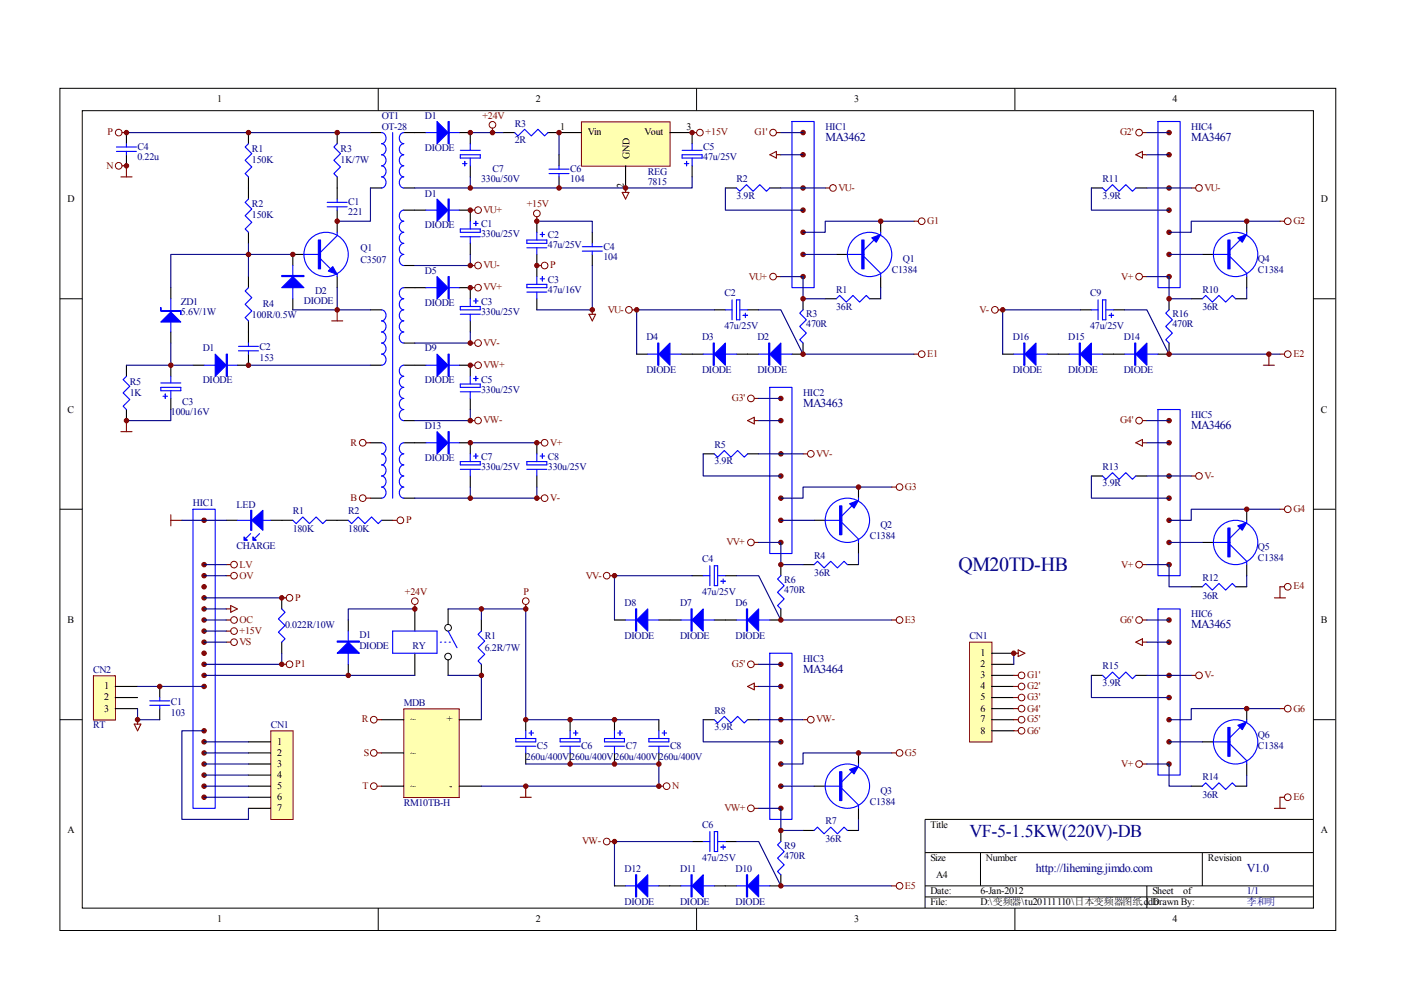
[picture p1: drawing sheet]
<svg xmlns="http://www.w3.org/2000/svg" width="297mm" height="210mm" viewBox="0 0 297 210" stroke-linecap="round" stroke-linejoin="round" font-family="sans-serif">
<g fill="none" stroke="#000" stroke-width=".21">
<path d="M12.7 18.7h270.5v178.6h-270.5zM80.2 18.7v4.7M147.7 18.7v4.7M215.2 18.7v4.7M17.4 23.5h261.1v169h-261.1zM12.7 63.3h4.7M278.4 63.3h4.7M12.7 108h4.7M278.4 108h4.7M12.7 152.6h4.7M278.4 152.6h4.7M278.4 173.7h-82.3v18.8"/>
<path d="M80.2 192.5v4.7M147.7 192.5v4.7M196.1 180.8h82.3M196.1 187.8h82.3M196.1 190.2h82.3M207.9 180.8v7M215.2 192.5v4.7M243.2 187.8v4.7M254.9 180.8v7"/>
</g>
<g fill="none" stroke="#000" stroke-width=".23">
<path d="M52.7 28.1v2.4M52.7 37.5v4.7M71.5 28.1v2.4M71.5 37.5v4.7M78.5 28.1h2.4M78.5 39.9h2.4M85.6 28.1h2.4M85.6 39.9h2.4M99.7 28.1v2.4M99.7 35.2v2.3M146.7 28.1v2.4M146.7 35.2v2.3"/>
<path d="M52.7 49.3v2.3M52.7 58.6v2.4M64.4 53.9h-2.3v2.4M71.5 44.6v4.7M71.5 58.6v2.4M26.8 77.4v2.4M36.2 61v2.3M36.2 70.4v2.3M36.2 77.4v2.4M40.9 77.4h2.4M52.7 75.1v2.3h-2.4M52.7 68v4.7"/>
<path d="M62.1 63.3v2.4M78.5 65.7h2.4M78.5 77.4h2.4M26.8 86.8v2.4M36.2 84.5v2.3"/>
</g>
<g fill="none" stroke="#00f" stroke-width=".23">
<path d="M52.7 30.5l-.7 .7 1.4 1.4-1.4 1.4 1.4 1.4-1.4 1.4 .7 .7M71.5 30.5l-.7 .7 1.4 1.4-1.4 1.4 1.4 1.4-1.4 1.4 .7 .7M80.9 28.1a1.2 1.2 0 0 1 .9 1.2 1.2 1.2 0 0 1-.9 1.2 1.2 1.2 0 0 1 .9 1.1 1.2 1.2 0 0 1-.9 1.2 1.2 1.2 0 0 1 .9 1.2 1.2 1.2 0 0 1-.9 1.2 1.2 1.2 0 0 1 .9 1.1 1.2 1.2 0 0 1-.9 1.2 1.2 1.2 0 0 1 .9 1.2 1.2 1.2 0 0 1-.9 1.2M83.2 28.1v77.5M85.6 28.1a1.2 1.2 0 0 0-.9 1.2 1.2 1.2 0 0 0 .9 1.2 1.21 1.21 0 0 0-.9 1.1 1.21 1.21 0 0 0 .9 1.2 1.2 1.2 0 0 0-.9 1.2 1.2 1.2 0 0 0 .9 1.2 1.2 1.2 0 0 0-.9 1.1 1.2 1.2 0 0 0 .9 1.2 1.2 1.2 0 0 0-.9 1.2 1.2 1.2 0 0 0 .9 1.2M97.6 32.8h4.2v.7h-4.2zM97.6 31.9h4.2M98.1 34.7h.9M98.5 34.2v1M99.7 30.5v1.4M99.7 33.5v1.7M144.6 31.9h4.3"/>
<path d="M144.6 32.8h4.3v.7h-4.3zM145.1 34.7h.9M145.6 34.2v1M146.7 30.5v1.4M146.7 33.5v1.7M52.7 42.2l-.7 .7 1.4 1.4-1.4 1.4 1.4 1.4-1.4 1.4 .7 .8M62.1 56.3v7M64.4 53.9h3.6M68 54.9l2.1 2.1M69.4 42.9h4.2M69.4 43.9h4.2M71.5 49.3v.7l-3.5 3.5"/>
<path d="M71.5 42.2v.7M71.5 43.9v.7M71.5 58.2v.4M26.8 79.8l-.7 .7 1.4 1.4-1.4 1.4 1.4 1.4-1.4 1.4 .7 .7M36.2 63.3v7.1M36.2 79.8v1.4M43.3 77.4h7M50.6 74.4h4.2M50.6 73.4h4.2M52.7 61l-.7 .7 1.4 1.4-1.4 1.4 1.4 1.4-1.4 1.4 .7 .7M52.7 72.7v.7M52.7 74.4v.7"/>
<path d="M80.9 65.7a1.2 1.2 0 0 1 .9 1.2 1.2 1.2 0 0 1-.9 1.1 1.2 1.2 0 0 1 .9 1.2 1.2 1.2 0 0 1-.9 1.2 1.2 1.2 0 0 1 .9 1.2 1.2 1.2 0 0 1-.9 1.1 1.2 1.2 0 0 1 .9 1.2 1.2 1.2 0 0 1-.9 1.2 1.2 1.2 0 0 1 .9 1.2 1.2 1.2 0 0 1-.9 1.1M34.1 82.1h4.2v.7h-4.2zM34.1 81.2h4.2M34.6 84h.9M35 83.5v1M36.2 82.8v1.7"/>
<circle cx="69.1" cy="53.9" r="4.7"/>
</g>
<g fill="#00f" stroke="#00f" stroke-width=".23">
<path d="M69.6 57.5l.9-1 1 1.7z"/>
<path d="M62.1 58.6l2.3 2.4h-4.7z"/>
<path d="M45.6 75.1l2.4 2.3-2.4 2.4z"/>
<path d="M34.1 68.3l2.1-2.1 2.1 2.1z"/>
<path d="M67.5 50.9h.5v6.1h-.5z" fill-rule="evenodd"/>
<path d="M59.7 58.4h4.7v.2h-4.7z" fill-rule="evenodd"/>
<path d="M48 75.1h.2v4.7h-.2z" fill-rule="evenodd"/>
<path d="M34.1 65.2v.7h4.2v.7v-.7h-4.2z" fill-rule="evenodd"/>
</g>
<g fill="none" stroke="#800000" stroke-width=".21">
<circle cx="25.2" cy="35.2" r=".71"/>
<circle cx="25.2" cy="28.1" r=".71"/>
</g>
<path d="M25.9 28.1h.9M25.9 35.2h.9" fill="none" stroke="#800000" stroke-width=".23"/>
<path d="M123.4 25.9h18.7v9.3h-18.7z" fill="#ffffb0"/>
<g fill="none" stroke="#800000" stroke-width=".21">
<path d="M123.3 25.8h18.8v9.4h-18.8z"/>
<circle cx="104.4" cy="26.5" r=".71"/>
<circle cx="148.4" cy="28.1" r=".7"/>
<circle cx="163.9" cy="28.1" r=".7"/>
<circle cx="176.6" cy="39.9" r=".7"/>
<circle cx="241.5" cy="28.1" r=".71"/>
<circle cx="254.2" cy="39.9" r=".7"/>
<circle cx="101.4" cy="44.6" r=".7"/>
<circle cx="101.4" cy="56.3" r=".7"/>
<circle cx="113.8" cy="45.3" r=".71"/>
<circle cx="115.5" cy="56.3" r=".71"/>
<circle cx="163.9" cy="58.6" r=".7"/>
<circle cx="195.4" cy="46.9" r=".7"/>
<circle cx="241.5" cy="58.6" r=".71"/>
<circle cx="273" cy="46.9" r=".71"/>
<circle cx="101.4" cy="72.7" r=".7"/>
<circle cx="101.4" cy="61" r=".7"/>
<circle cx="101.4" cy="77.4" r=".7"/>
<circle cx="133.3" cy="65.7" r=".71"/>
<circle cx="195.4" cy="75.1" r=".7"/>
<circle cx="210.9" cy="65.7" r=".71"/>
<circle cx="273" cy="75.1" r=".71"/>
<circle cx="101.4" cy="89.2" r=".7"/>
<circle cx="115.5" cy="93.9" r=".71"/>
<circle cx="159.2" cy="84.5" r=".71"/>
<circle cx="171.9" cy="96.2" r=".71"/>
<circle cx="241.5" cy="89.2" r=".71"/>
<circle cx="115.5" cy="105.6" r=".71"/>
<circle cx="159.2" cy="115" r=".71"/>
<circle cx="190.7" cy="103.3" r=".71"/>
<circle cx="241.5" cy="119.7" r=".71"/>
<circle cx="254.2" cy="100.9" r=".7"/>
<circle cx="273" cy="108" r=".71"/>
<circle cx="128.6" cy="122.1" r=".7"/>
<circle cx="190.7" cy="131.5" r=".71"/>
<circle cx="241.5" cy="131.5" r=".71"/>
<circle cx="273" cy="124.4" r=".71"/>
<circle cx="159.2" cy="140.8" r=".71"/>
<circle cx="171.9" cy="152.6" r=".7"/>
<circle cx="190.7" cy="159.6" r=".71"/>
<circle cx="254.2" cy="143.2" r=".71"/>
<circle cx="273" cy="150.2" r=".71"/>
<circle cx="128.6" cy="178.4" r=".7"/>
<circle cx="159.2" cy="171.4" r=".71"/>
<circle cx="241.5" cy="162" r=".71"/>
<circle cx="273" cy="169" r=".71"/>
<circle cx="190.7" cy="187.8" r=".71"/>
</g>
<g fill="none" stroke="#000" stroke-width=".23">
<path d="M26.8 28.1v2.4M26.8 32.8v2.4M88 28.1h2.3M97.4 28.1h2.3M106.8 28.1h2.3M116.2 28.1h7M118.5 32.8v2.4M118.5 37.5v2.4M132.6 35.2v4.7M142 28.1h4.7M153.8 39.9h2.4M163.2 39.9h2.4"/>
<path d="M231.4 39.9h2.4M240.8 39.9h2.4M85.6 56.3h2.4M85.6 44.6h4.7M97.4 44.6h2.3v2.3M99.7 51.6v2.3M113.8 46.9v2.4M113.8 53.9v4.7M125.6 49.3v2.3M125.6 53.9v2.4M177.3 53.9h2.4M186.7 46.9v2.4"/>
<path d="M186.7 58.6v2.4M254.9 53.9h2.4M264.3 46.9v2.4M264.3 58.6v2.4M85.6 72.7h2.4M85.6 61h4.7M85.6 77.4h4.7M97.4 61h2.3v2.3M97.4 77.4h2.3v2.4M99.7 68v2.4M113.8 63.3v2.4M135 75.1h2.3"/>
<path d="M144.4 75.1h4.7M151.4 65.7h2.4M156.2 75.1h4.7M158.5 65.7h2.4M170.3 72.7v2.4h-2.4M170.3 63.3v2.4M175 63.3h2.3M184.4 63.3h2.3M212.6 75.1h2.3M222 75.1h4.7M229 65.7h2.4M233.8 75.1h4.7"/>
<path d="M236.1 65.7h2.4M247.9 63.3v2.4M247.9 72.7v2.4h-2.4M252.6 63.3h2.3M262 63.3h2.3M85.6 89.2h2.4M85.6 93.9h4.7M97.4 93.9h2.3v2.3M99.7 84.5v2.3M113.8 93.9v2.3M149.1 96.2h2.3M158.5 96.2h2.4"/>
<path d="M85.6 105.6h2.4M99.7 100.9v2.4M113.8 100.9v2.4M165.6 119.7v2.4M170.3 119.7h2.3M172.6 110.3h2.4M179.7 119.7h2.3M182 103.3v2.3M182 115v2.4M231.4 100.9h2.4M240.8 100.9h2.4M254.9 115h2.4"/>
<path d="M264.3 108v2.3M264.3 119.7v2.4M130.3 131.5h2.3M139.7 131.5h4.7M146.7 122.1h2.4M151.4 131.5h4.8M153.8 122.1h2.4M165.6 129.1v2.4h-2.4M252.6 124.4h2.3M262 124.4h2.3M149.1 152.6h2.3M158.5 152.6h2.4"/>
<path d="M182 159.6v2.4M231.4 143.2h2.4M240.8 143.2h2.4M254.9 157.3h2.4M264.3 150.2v2.4M146.7 178.4h2.4M153.8 178.4h2.4M165.6 176.1v2.3M170.3 176.1h2.3M172.6 166.7h2.4M179.7 176.1h2.3M182 171.4v2.3"/>
<path d="M252.6 166.7h2.3M262 166.7h2.3M264.3 162v2.3M130.3 187.8h2.3M139.7 187.8h4.7M151.4 187.8h4.8M165.6 185.5v2.3h-2.4"/>
</g>
<g fill="none" stroke="#00f" stroke-width=".23">
<path d="M24.7 31.2h4.2M24.7 32.1h4.2M26.8 30.5v.7M26.8 32.1v.7M90.3 28.1h7.1M109.1 28.1l.7 .7 1.4-1.4 1.4 1.4 1.5-1.4 1.4 1.4 .7-.7M116.4 35.9h4.2M116.4 36.8h4.2M118.5 35.2v.7M118.5 36.8v.7M156.2 39.9l.7 .7 1.4-1.4 1.4 1.4 1.4-1.4 1.4 1.4 .7-.7M167.9 25.8h4.7v35.2h-4.7z"/>
<path d="M233.8 39.9l.7 .7 1.4-1.4 1.4 1.4 1.4-1.4 1.4 1.4 .7-.7M245.5 25.8h4.7v35.2h-4.7zM85.6 44.6a1.2 1.2 0 0 0-.9 1.1 1.2 1.2 0 0 0 .9 1.2 1.21 1.21 0 0 0-.9 1.2 1.21 1.21 0 0 0 .9 1.2 1.2 1.2 0 0 0-.9 1.1 1.2 1.2 0 0 0 .9 1.2 1.2 1.2 0 0 0-.9 1.2 1.2 1.2 0 0 0 .9 1.1 1.2 1.2 0 0 0-.9 1.2 1.2 1.2 0 0 0 .9 1.2M90.3 44.6h7.1M97.6 48.5h4.2v.8h-4.2zM97.6 50.2h4.2M99.7 46.9v1.6M99.7 50.2v1.4M100.4 47.4h1M100.9 46.9v.9M111.7 50.9h4.2v.7h-4.2zM111.7 52.5h4.2"/>
<path d="M113.8 49.3v1.6M113.8 52.5v1.4M113.8 58.6v1.7M114.5 49.7h1M114.5 59.1h1M115 49.3v.9M115 58.6v1M123.5 52.3h4.2M123.5 53.2h4.2M125.6 51.6v.7M125.6 53.2v.7M179.7 53.9h3.5"/>
<path d="M183.2 54.4l3.5 3.5v.7M185.3 50.9l-2.1 2.1M186.7 49.3v.4M257.3 53.9h3.5M260.8 54.4l3.5 3.5v.7M262.9 50.9l-2.1 2.1M264.3 49.3v.4M85.6 65.7a1.2 1.2 0 0 0-.9 1.2 1.2 1.2 0 0 0 .9 1.1 1.2 1.2 0 0 0-.9 1.2 1.2 1.2 0 0 0 .9 1.2 1.2 1.2 0 0 0-.9 1.2 1.2 1.2 0 0 0 .9 1.1M85.6 61a1.2 1.2 0 0 0-.9 1.2 1.2 1.2 0 0 0 .9 1.1 1.2 1.2 0 0 0-.9 1.2 1.2 1.2 0 0 0 .9 1.2M85.6 77.4a1.21 1.21 0 0 0-.9 1.2 1.21 1.21 0 0 0 .9 1.2 1.2 1.2 0 0 0-.9 1.2 1.2 1.2 0 0 0 .9 1.1 1.2 1.2 0 0 0-.9 1.2 1.2 1.2 0 0 0 .9 1.2 1.2 1.2 0 0 0-.9 1.2 1.2 1.2 0 0 0 .9 1.1 1.2 1.2 0 0 0-.9 1.2 1.2 1.2 0 0 0 .9 1.2M90.3 61h7.1M90.3 77.4h7.1"/>
<path d="M97.6 65h4.2v.7h-4.2zM97.6 66.6h4.2M99.7 63.3v1.7M99.7 66.6v1.4M99.7 79.8v1.6M100.4 63.8h1M100.9 63.3v1M100.9 79.8v.9M111.7 60.3h4.2v.7h-4.2zM111.7 61.9h4.2M113.8 61.9v1.4M137.3 75.1h7.1"/>
<path d="M149.1 75.1h7.1M153.8 65.7h1.4M155.2 63.6v4.2M156.2 63.6h.7v4.2h-.7zM156.9 65.7h1.6M157.6 66.9h.9M158 66.4v.9M160.9 75.1h7M170.3 65.7l-.7 .7 1.4 1.4-1.4 1.4 1.4 1.4-1.4 1.4 .7 .7M177.3 63.3l.7-.7 1.4 1.4 1.4-1.4 1.5 1.4 1.4-1.4 .7 .7M214.9 75.1h7.1M226.7 75.1h7.1"/>
<path d="M231.4 65.7h1.4M232.8 63.6v4.2M233.8 63.6h.7v4.2h-.7zM234.5 65.7h1.6M235.2 66.9h.9M235.6 66.4v.9M238.5 75.1h7M247.9 65.7l-.7 .7 1.4 1.4-1.4 1.4 1.4 1.4-1.4 1.4 .7 .7M254.9 63.3l.7-.7 1.4 1.4 1.4-1.4 1.5 1.4 1.4-1.4 .7 .7M85.6 96.2a1.2 1.2 0 0 0-.9 1.2 1.2 1.2 0 0 0 .9 1.2 1.2 1.2 0 0 0-.9 1.1 1.2 1.2 0 0 0 .9 1.2 1.2 1.2 0 0 0-.9 1.2 1.2 1.2 0 0 0 .9 1.2 1.2 1.2 0 0 0-.9 1.1 1.2 1.2 0 0 0 .9 1.2M85.6 93.9a1.2 1.2 0 0 0-.9 1.2 1.2 1.2 0 0 0 .9 1.1M90.3 93.9h7.1"/>
<path d="M97.6 81.4h4.2v.7h-4.2zM97.6 97.9h4.2v.7h-4.2zM97.6 83.1h4.2M97.6 99.5h4.2M99.7 83.1v1.4M99.7 96.2v1.7M99.7 99.5v1.4M100.4 80.3h1M100.4 96.7h1M100.9 96.2v1M111.7 99.5h4.2M111.7 97.9h4.2v.7h-4.2z"/>
<path d="M113.8 96.2v1.7M113.8 99.5v1.4M114.5 96.7h1M115 96.2v1M151.4 96.2l.8 .7 1.4-1.4 1.4 1.4 1.4-1.4 1.4 1.4 .7-.7M163.2 82.1h4.7v35.3h-4.7zM245.5 86.8h4.7v35.3h-4.7zM40.9 108h4.7v63.4h-4.7zM150.5 119.9v4.3M151.4 119.9h.8v4.3h-.8zM172.6 119.7l.7-.7 1.4 1.4 1.4-1.4 1.5 1.4 1.4-1.4 .7 .7M175 110.3h3.5"/>
<path d="M178.5 110.8l3.5 3.5v.7M180.6 107.3l-2.1 2.1M182 105.6v.5M233.8 100.9l.7 .7 1.4-1.4 1.4 1.4 1.4-1.4 1.4 1.4 .7-.7M257.3 115h3.5M260.8 115.5l3.5 3.5v.7M262.9 112l-2.1 2.1M264.3 110.3v.5M132.6 131.5h7.1M144.4 131.5h7M149.1 122.1h1.4M152.2 122.1h1.6"/>
<path d="M152.9 123.2h.9M153.3 122.8v.9M156.2 131.5h7M163.2 138.5h4.7v35.2h-4.7zM165.6 122.1l-.7 .7 1.4 1.4-1.4 1.4 1.4 1.4-1.4 1.4 .7 .7M245.5 129.1h4.7v35.2h-4.7zM254.9 124.4l.7-.7 1.4 1.4 1.4-1.4 1.5 1.4 1.4-1.4 .7 .7M151.4 152.6l.8 .7 1.4-1.4 1.4 1.4 1.4-1.4 1.4 1.4 .7-.7M233.8 143.2l.7 .7 1.4-1.4 1.4 1.4 1.4-1.4 1.4 1.4 .7-.7M257.3 157.3h3.5M260.8 157.8l3.5 3.5v.7M262.9 154.2l-2.1 2.2"/>
<path d="M264.3 152.6v.5M149.1 178.4h1.4M150.5 176.3v4.2M151.4 176.3h.8v4.2h-.8zM152.2 178.4h1.6M152.9 179.6h.9M153.3 179.1v1M165.6 178.4l-.7 .7 1.4 1.4-1.4 1.5 1.4 1.4-1.4 1.4 .7 .7M172.6 176.1l.7-.7 1.4 1.4 1.4-1.4 1.5 1.4 1.4-1.4 .7 .7M175 166.7h3.5M178.5 167.2l3.5 3.5v.7M180.6 163.6l-2.1 2.1"/>
<path d="M182 162v.5M254.9 166.7l.7-.7 1.4 1.4 1.4-1.4 1.5 1.4 1.4-1.4 .7 .7M132.6 187.8h7.1M144.4 187.8h7M156.2 187.8h7"/>
<circle cx="184.4" cy="53.9" r="4.7"/>
<circle cx="262" cy="53.9" r="4.7"/>
<circle cx="179.7" cy="110.3" r="4.7"/>
<circle cx="262" cy="115" r="4.7"/>
<circle cx="262" cy="157.3" r="4.7"/>
<circle cx="179.7" cy="166.7" r="4.7"/>
</g>
<g fill="#00f" stroke="#00f" stroke-width=".23">
<path d="M92.7 25.8l2.3 2.3-2.3 2.4z"/>
<path d="M92.7 42.2l2.3 2.4-2.3 2.3z"/>
<path d="M92.7 58.6l2.3 2.4-2.3 2.3z"/>
<path d="M92.7 75.1l2.3 2.3-2.3 2.4z"/>
<path d="M92.7 91.5l2.3 2.4-2.3 2.3z"/>
<path d="M262.4 153.8l1.9-.7-.9 1.6z"/>
<path d="M262.4 111.5l1.9-.7-.9 1.6z"/>
<path d="M262.4 50.4l1.9-.7-.9 1.7z"/>
<path d="M240.8 75.1l2.4-2.4v4.7z"/>
<path d="M231.4 72.7v4.7l-2.4-2.3z"/>
<path d="M219.6 72.7v4.7l-2.3-2.3z"/>
<path d="M180.1 163.2l1.9-.7-.9 1.6z"/>
<path d="M160.9 185.5v4.7l-2.4-2.4z"/>
<path d="M146.7 187.8l2.4-2.3v4.7z"/>
<path d="M135 187.8l2.3-2.3v4.7z"/>
<path d="M180.1 106.8l1.9-.7-.9 1.6z"/>
<path d="M160.9 129.1v4.7l-2.4-2.3z"/>
<path d="M146.7 131.5l2.4-2.4v4.7z"/>
<path d="M135 131.5l2.3-2.4v4.7z"/>
<path d="M184.8 50.4l1.9-.7-.9 1.7z"/>
<path d="M163.2 75.1l2.4-2.4v4.7z"/>
<path d="M151.4 75.1l2.4-2.4v4.7z"/>
<path d="M139.7 75.1l2.3-2.4v4.7z"/>
<path d="M95 25.8h.2v4.7h-.2z" fill-rule="evenodd"/>
<path d="M95 42.2h.2v4.7h-.2z" fill-rule="evenodd"/>
<path d="M95 58.6h.2v4.7h-.2z" fill-rule="evenodd"/>
<path d="M95 75.1h.2v4.7h-.2z" fill-rule="evenodd"/>
<path d="M95 91.5h.2v4.7h-.2z" fill-rule="evenodd"/>
<path d="M260.3 154.2h.5v6.1h-.5z" fill-rule="evenodd"/>
<path d="M260.3 112h.5v6.1h-.5z" fill-rule="evenodd"/>
<path d="M260.3 50.9h.5v6.1h-.5z" fill-rule="evenodd"/>
<path d="M240.6 72.7h.2v4.7h-.2z" fill-rule="evenodd"/>
<path d="M228.8 72.7h.2v4.7h-.2z" fill-rule="evenodd"/>
<path d="M217.1 72.7h.2v4.7h-.2z" fill-rule="evenodd"/>
<path d="M178 163.6h.5v6.1h-.5z" fill-rule="evenodd"/>
<path d="M158.3 185.5h.2v4.7h-.2z" fill-rule="evenodd"/>
<path d="M146.5 185.5h.2v4.7h-.2z" fill-rule="evenodd"/>
<path d="M134.7 185.5h.3v4.7h-.3z" fill-rule="evenodd"/>
<path d="M178 107.3h.5v6.1h-.5z" fill-rule="evenodd"/>
<path d="M158.3 129.1h.2v4.7h-.2z" fill-rule="evenodd"/>
<path d="M146.5 129.1h.2v4.7h-.2z" fill-rule="evenodd"/>
<path d="M134.7 129.1h.3v4.7h-.3z" fill-rule="evenodd"/>
<path d="M182.7 50.9h.5v6.1h-.5z" fill-rule="evenodd"/>
<path d="M163 72.7h.2v4.7h-.2z" fill-rule="evenodd"/>
<path d="M151.2 72.7h.2v4.7h-.2z" fill-rule="evenodd"/>
<path d="M139.5 72.7h.2v4.7h-.2z" fill-rule="evenodd"/>
</g>
<g fill="none" stroke="#800000" stroke-width=".23">
<path d="M25.6 37.5h2.4M26.8 35.2v2.3M104.4 27.2v.9M132.6 39.9v.9M146.7 28.1h1M163.2 32.8l1.4-.7v1.4zM164.6 28.1h1M164.6 32.8h1M175 39.9h.9M240.8 32.8l1.4-.7v1.4zM242.2 28.1h1M242.2 32.8h1"/>
<path d="M252.6 39.9h.9M99.7 44.6h1M99.7 56.3h1M113.8 56.3h1M113.8 46v.9M131.9 40.8h1.4l-.7 1.4zM164.6 58.6h1M193.8 46.9h.9M242.2 58.6h1M271.4 46.9h.9M70.3 68h2.4M71.5 65.7v2.3"/>
<path d="M99.7 72.7h1M99.7 61h1M99.7 77.4h1M124.9 66.6h1.4l-.7 1.4zM125.6 65.7v.9M134 65.7h1M193.8 75.1h.9M211.6 65.7h1M267.9 77.4h2.3M269 75.1v2.3M271.4 75.1h.9M25.6 91.5h2.4"/>
<path d="M26.8 89.2v2.3M99.7 89.2h1M113.8 93.9h1M158.5 89.2l1.4-.7v1.4zM159.9 89.2h1M159.9 84.5h1M170.3 96.2h.9M240.8 93.9l1.4-.7v1.4zM242.2 89.2h1M242.2 93.9h1M113.8 105.6h1M159.9 115h1"/>
<path d="M189.1 103.3h.9M242.2 119.7h1M252.6 100.9h.9M271.4 108h.9M129.3 122.1h1M189.1 131.5h.9M240.8 136.2l1.4-.8v1.5zM242.2 136.2h1M242.2 131.5h1M270.2 126.8h2.4M272.3 124.4h-.9v2.4M158.5 145.5l1.4-.7v1.5z"/>
<path d="M159.9 145.5h1M159.9 140.9h1M170.3 152.6h.9M189.1 159.6h.9M252.6 143.2h.9M271.4 150.2h.9M129.3 178.4h1M159.9 171.4h1M242.2 162h1M270.2 171.4h2.4M272.3 169h-.9v2.4M189.1 187.8h.9"/>
</g>
<g fill="none" stroke="#000080" stroke-width=".23">
<path d="M26.8 28.1h51.7M78.5 39.9v7h-7M99.7 37.5v2.4M99.7 28.1h7.1M118.5 28.1v4.7M146.7 37.5v2.4h-58.7M153.8 39.9v4.7h16.5M165.6 28.1h4.7M165.6 39.9h9.4M165.6 32.8h4.7M231.4 39.9v4.7h16.5M243.2 28.1h4.7"/>
<path d="M243.2 39.9h9.4M243.2 32.8h4.7M52.7 51.6v2.3h9.4M52.7 58.6v-4.7h-16.5v7.1M99.7 53.9v2.4h-11.7M113.8 46.9h11.8v2.4M125.6 56.3v9.4h-11.8M165.6 58.6h4.7v4.7h4.7M170.3 53.9h7M193.8 46.9h-18.8v2.4h-4.7M243.2 58.6h4.7v4.7h4.7M247.9 53.9h7"/>
<path d="M271.4 46.9h-18.8v2.4h-4.7M26.8 77.4h14.1M36.2 72.7v4.7M52.7 77.4h25.8M71.5 61v4.7h-9.4M71.5 65.7h7M99.7 70.4v2.3h-11.7M151.4 65.7h-16.4v9.4M160.9 65.7h4.7l4.7 9.4h23.5M186.7 61v2.3M229 65.7h-16.4v9.4M238.5 65.7h4.7l4.7 9.4h23.5"/>
<path d="M264.3 61v2.3M36.2 86.8v2.4h-9.4M99.7 86.8v2.4h-11.7M99.7 93.9h14.1M149.1 96.2v4.7h16.5M160.9 89.2h4.7M160.9 96.2h9.4M160.9 84.5h4.7M243.2 89.2h4.7M243.2 93.9h4.7M99.7 103.3v2.3h-11.7M113.8 103.3v2.3h-14.1"/>
<path d="M160.9 115h4.7v4.7h4.7M165.6 110.3h7M182 117.4v2.3M189.1 103.3h-18.8v2.3h-4.7M231.4 100.9v4.7h16.5M243.2 119.7h4.7v4.7h4.7M243.2 100.9h9.4M247.9 115h7M271.4 108h-18.8v2.3h-4.7M146.7 122.1h-16.4v9.4M156.2 122.1h4.7l4.7 9.4h23.5M243.2 131.5h4.7"/>
<path d="M243.2 136.2h4.7M264.3 122.1v2.3M149.1 152.6v4.7h16.5M160.9 152.6h9.4M160.9 140.9h4.7M160.9 145.5h4.7M189.1 159.6h-18.8v2.4h-4.7M231.4 143.2v4.7h16.5M243.2 143.2h9.4M247.9 157.3h7M271.4 150.2h-18.8v2.4h-4.7M146.7 178.4h-16.4v9.4"/>
<path d="M156.2 178.4h4.7l4.7 9.4h23.5M160.9 171.4h4.7v4.7h4.7M165.6 166.7h7M182 173.7v2.4M243.2 162h4.7v4.7h4.7M264.3 164.3v2.4"/>
</g>
<g fill="#800000" stroke="#800000" stroke-width=".21">
<circle cx="99.7" cy="28.1" r=".47"/>
<circle cx="104.4" cy="28.1" r=".47"/>
<circle cx="71.5" cy="28.1" r=".47"/>
<circle cx="52.7" cy="28.1" r=".47"/>
<circle cx="71.5" cy="46.9" r=".47"/>
<circle cx="62.1" cy="53.9" r=".47"/>
<circle cx="71.5" cy="65.7" r=".47"/>
<circle cx="52.7" cy="77.4" r=".47"/>
<circle cx="26.8" cy="89.2" r=".47"/>
<circle cx="36.2" cy="77.4" r=".47"/>
<circle cx="52.7" cy="53.9" r=".47"/>
<circle cx="99.7" cy="44.6" r=".47"/>
<circle cx="99.7" cy="61" r=".47"/>
<circle cx="99.7" cy="77.4" r=".47"/>
<circle cx="99.7" cy="89.2" r=".47"/>
<circle cx="99.7" cy="56.3" r=".47"/>
<circle cx="99.7" cy="72.7" r=".47"/>
<circle cx="247.9" cy="131.5" r=".47"/>
<circle cx="247.9" cy="136.2" r=".47"/>
<circle cx="247.9" cy="143.2" r=".47"/>
<circle cx="247.9" cy="147.9" r=".47"/>
<circle cx="247.9" cy="152.6" r=".47"/>
<circle cx="247.9" cy="157.3" r=".47"/>
<circle cx="247.9" cy="162" r=".47"/>
<circle cx="264.3" cy="150.2" r=".47"/>
<circle cx="247.9" cy="89.2" r=".47"/>
<circle cx="247.9" cy="93.9" r=".47"/>
<circle cx="247.9" cy="100.9" r=".47"/>
<circle cx="247.9" cy="105.6" r=".47"/>
<circle cx="247.9" cy="110.3" r=".47"/>
<circle cx="247.9" cy="115" r=".47"/>
<circle cx="247.9" cy="119.7" r=".47"/>
<circle cx="264.3" cy="108" r=".47"/>
<circle cx="247.9" cy="28.1" r=".47"/>
<circle cx="247.9" cy="32.8" r=".47"/>
<circle cx="247.9" cy="39.9" r=".47"/>
<circle cx="247.9" cy="44.6" r=".47"/>
<circle cx="247.9" cy="49.3" r=".47"/>
<circle cx="247.9" cy="53.9" r=".47"/>
<circle cx="247.9" cy="58.6" r=".47"/>
<circle cx="264.3" cy="46.9" r=".47"/>
<circle cx="247.9" cy="75.1" r=".47"/>
<circle cx="247.9" cy="63.3" r=".47"/>
<circle cx="212.6" cy="65.7" r=".47"/>
<circle cx="165.6" cy="140.8" r=".47"/>
<circle cx="165.6" cy="145.5" r=".47"/>
<circle cx="165.6" cy="152.6" r=".47"/>
<circle cx="165.6" cy="157.3" r=".47"/>
<circle cx="165.6" cy="162" r=".47"/>
<circle cx="165.6" cy="166.7" r=".47"/>
<circle cx="165.6" cy="171.4" r=".47"/>
<circle cx="182" cy="159.6" r=".47"/>
<circle cx="165.6" cy="187.8" r=".47"/>
<circle cx="165.6" cy="176.1" r=".47"/>
<circle cx="130.3" cy="178.4" r=".47"/>
<circle cx="165.6" cy="84.5" r=".47"/>
<circle cx="165.6" cy="89.2" r=".47"/>
<circle cx="165.6" cy="96.2" r=".47"/>
<circle cx="165.6" cy="100.9" r=".47"/>
<circle cx="165.6" cy="105.6" r=".47"/>
<circle cx="165.6" cy="110.3" r=".47"/>
<circle cx="165.6" cy="115" r=".47"/>
<circle cx="182" cy="103.3" r=".47"/>
<circle cx="165.6" cy="131.5" r=".47"/>
<circle cx="165.6" cy="119.7" r=".47"/>
<circle cx="130.3" cy="122.1" r=".47"/>
<circle cx="170.3" cy="28.1" r=".47"/>
<circle cx="170.3" cy="32.8" r=".47"/>
<circle cx="170.3" cy="39.9" r=".47"/>
<circle cx="170.3" cy="44.6" r=".47"/>
<circle cx="170.3" cy="49.3" r=".47"/>
<circle cx="170.3" cy="53.9" r=".47"/>
<circle cx="170.3" cy="58.6" r=".47"/>
<circle cx="186.7" cy="46.9" r=".47"/>
<circle cx="170.3" cy="75.1" r=".47"/>
<circle cx="170.3" cy="63.3" r=".47"/>
<circle cx="135" cy="65.7" r=".47"/>
<circle cx="269" cy="75.1" r=".47"/>
<circle cx="26.8" cy="28.1" r=".47"/>
<circle cx="26.8" cy="35.2" r=".47"/>
<circle cx="99.7" cy="39.9" r=".47"/>
<circle cx="132.6" cy="39.9" r=".47"/>
<circle cx="118.5" cy="39.9" r=".47"/>
<circle cx="118.5" cy="28.1" r=".47"/>
<circle cx="146.7" cy="28.1" r=".47"/>
<circle cx="113.8" cy="56.3" r=".47"/>
<circle cx="113.8" cy="46.9" r=".47"/>
<circle cx="125.6" cy="65.7" r=".47"/>
<circle cx="99.7" cy="93.9" r=".47"/>
<circle cx="113.8" cy="93.9" r=".47"/>
<circle cx="113.8" cy="105.6" r=".47"/>
<circle cx="99.7" cy="105.6" r=".47"/>
<circle cx="43.3" cy="110.3" r=".47"/>
<circle cx="43.3" cy="119.7" r=".47"/>
<circle cx="43.3" cy="122.1" r=".47"/>
<circle cx="43.3" cy="126.8" r=".47"/>
<circle cx="43.3" cy="124.4" r=".47"/>
<circle cx="43.3" cy="129.1" r=".47"/>
<circle cx="43.3" cy="131.5" r=".47"/>
<circle cx="43.3" cy="133.8" r=".47"/>
<circle cx="43.3" cy="136.2" r=".47"/>
<circle cx="43.3" cy="140.8" r=".47"/>
<circle cx="43.3" cy="138.5" r=".47"/>
<circle cx="43.3" cy="143.2" r=".47"/>
<circle cx="43.3" cy="145.5" r=".47"/>
<circle cx="43.3" cy="154.9" r=".47"/>
<circle cx="43.3" cy="157.3" r=".47"/>
<circle cx="43.3" cy="159.6" r=".47"/>
<circle cx="43.3" cy="162" r=".47"/>
<circle cx="43.3" cy="164.3" r=".47"/>
<circle cx="43.3" cy="166.7" r=".47"/>
<circle cx="43.3" cy="169" r=".47"/>
</g>
<path d="M57.5 155h4.6v18.8h-4.6z" fill="#ffffb0"/>
<g fill="none" stroke="#800000" stroke-width=".21">
<path d="M57.4 155h4.7v18.8h-4.7z"/>
<circle cx="49.6" cy="119.7" r=".7"/>
<circle cx="84.9" cy="110.3" r=".71"/>
<circle cx="49.6" cy="133.8" r=".7"/>
<circle cx="49.6" cy="136.2" r=".7"/>
<circle cx="49.6" cy="131.5" r=".7"/>
<circle cx="49.6" cy="122.1" r=".7"/>
<circle cx="61.4" cy="126.8" r=".71"/>
</g>
<g fill="none" stroke="#000" stroke-width=".23">
<path d="M48 110.3h2.3M57.4 110.3h4.7M69.1 110.3h4.7M80.9 110.3h2.3M59.7 126.8v2.3M59.7 136.2v2.3M88 129.1v4.7M88 138.5v4.7M95 129.1v3.3M95 139.9v3.3M52.7 157.3h4.7M52.7 159.6h4.7"/>
<path d="M52.7 162h4.7M52.7 164.3h4.7M52.7 166.7h4.7M52.7 169h4.7M52.7 171.4h4.7"/>
</g>
<g fill="none" stroke="#000" stroke-width=".21">
<circle cx="95" cy="139.2" r=".7"/>
<circle cx="95" cy="133.1" r=".7"/>
</g>
<path d="M50.3 110.3h7.1M53.1 113.1l-.9 1M55 113.1l-.9 1M62.1 110.3l.7 .7 1.4-1.4 1.4 1.4 1.4-1.4 1.4 1.4 .7-.7M73.8 110.3l.7 .7 1.5-1.4 1.4 1.4 1.4-1.4 1.4 1.4 .7-.7M59.7 129.1l.7 .7-1.4 1.4 1.4 1.4-1.4 1.4 1.4 1.4-.7 .8M83.2 133.8h9.5v4.7h-9.5zM93.4 136.2h.2M94.3 136.2h.2M95 133.8l1.9 3.5M95.2 136.2h.3" fill="none" stroke="#00f" stroke-width=".23"/>
<g fill="#00f" stroke="#00f" stroke-width=".23">
<path d="M53.4 110.3l2.3-2.1v4.2z"/>
<path d="M51.7 113.8l.7 .7h-.7z"/>
<path d="M53.6 113.8l.7 .7h-.7z"/>
<path d="M53.1 108.2h.3v4.2h-.3z" fill-rule="evenodd"/>
</g>
<path d="M36.2 110.3h2.4M36.2 109.1v2.4M48 119.7h.9M83.2 110.3h1M48 122.1h.9M48 129.1h.9M48 131.5h.9M48 133.8h.9M48 136.2h.9M48.9 128.4l1.4 .7-1.4 .7zM59.7 126.8h1" fill="none" stroke="#800000" stroke-width=".23"/>
<path d="M38.6 110.3h9.4" fill="none" stroke="#000080" stroke-width=".23"/>
<path d="M19.9 143.4h4.6v9.3h-4.6z" fill="#ffffb0"/>
<g fill="none" stroke="#800000" stroke-width=".21">
<path d="M19.8 143.3h4.7v9.4h-4.7z"/>
<circle cx="76.9" cy="93.9" r=".71"/>
<circle cx="76.9" cy="105.6" r=".71"/>
<circle cx="88" cy="127.5" r=".7"/>
<circle cx="61.4" cy="140.8" r=".71"/>
</g>
<path d="M78.5 93.9h2.4M78.5 105.6h2.4M73.8 131.5v2.3M102.1 131.5v2.3M24.5 145.5h4.7M24.5 147.9h4.7M24.5 150.2h4.7M33.9 145.5v2.4M33.9 150.2v2.4M73.8 140.9v2.3M102.1 140.9v2.3" fill="none" stroke="#000" stroke-width=".23"/>
<path d="M80.9 96.2a1.2 1.2 0 0 1 .9 1.2 1.2 1.2 0 0 1-.9 1.2 1.2 1.2 0 0 1 .9 1.1 1.2 1.2 0 0 1-.9 1.2 1.2 1.2 0 0 1 .9 1.2 1.2 1.2 0 0 1-.9 1.2 1.2 1.2 0 0 1 .9 1.1 1.2 1.2 0 0 1-.9 1.2M80.9 93.9a1.2 1.2 0 0 1 .9 1.2 1.2 1.2 0 0 1-.9 1.1M73.8 133.8v7.1M102.1 133.8l-.7 .7 1.4 1.4-1.4 1.4 1.4 1.4-1.4 1.4 .7 .8M31.7 148.6h4.3M31.7 149.5h4.3M33.9 147.9v.7M33.9 149.5v.7" fill="none" stroke="#00f" stroke-width=".23"/>
<path d="M77.6 93.9h.9M77.6 105.6h.9M88 128.2v.9M28.5 153.5h1.4l-.7 1.4zM29.2 152.6v.9M59.7 140.9h1" fill="none" stroke="#800000" stroke-width=".23"/>
<g fill="none" stroke="#000080" stroke-width=".23">
<path d="M43.3 119.7h4.7M43.3 122.1h4.7M43.3 129.1h4.7M43.3 131.5h4.7M43.3 133.8h4.7M43.3 136.2h4.7M43.3 126.8h16.4M59.7 138.5v2.4h-16.4M88 129.1h-14.2v2.4M95 129.1h7.1v2.4M29.2 150.2v2.4h4.7M29.2 145.5h14.1"/>
<path d="M43.3 154.9h-4.7v18.8h14.1v-2.3M43.3 143.2h44.7M43.3 159.6h9.4M43.3 157.3h9.4M95 143.2h7.1M43.3 169h9.4M43.3 166.7h9.4M43.3 164.3h9.4M43.3 162h9.4"/>
</g>
<g fill="#800000" stroke="#800000" stroke-width=".21">
<circle cx="33.9" cy="145.5" r=".47"/>
<circle cx="29.2" cy="152.6" r=".47"/>
<circle cx="59.7" cy="126.8" r=".47"/>
<circle cx="59.7" cy="140.8" r=".47"/>
</g>
<g fill="#00f" stroke="#00f" stroke-width=".23">
<path d="M71.5 138.5l2.3-2.3 2.4 2.3z"/>
<path d="M71.5 135.9h4.7v.3h-4.7z" fill-rule="evenodd"/>
</g>
<path d="M85.7 150.4h11.7v18.7h-11.7z" fill="#ffffb0"/>
<g fill="none" stroke="#800000" stroke-width=".21">
<path d="M85.6 150.3h11.8v18.8h-11.8z"/>
<circle cx="111.5" cy="127.5" r=".7"/>
<circle cx="79.3" cy="159.6" r=".71"/>
<circle cx="79.3" cy="152.6" r=".71"/>
<circle cx="79.3" cy="166.7" r=".71"/>
<circle cx="141.3" cy="166.7" r=".71"/>
</g>
<g fill="none" stroke="#000" stroke-width=".23">
<path d="M80.9 152.6h4.7M80.9 159.6h4.7M97.4 152.6h4.7M111.5 152.6v2.3M111.5 159.6v2.4M120.9 152.6v2.3M120.9 159.6v2.4M130.3 152.6v2.3M130.3 159.6v2.4M139.7 152.6v2.3M139.7 159.6v2.4M80.9 166.7h4.7"/>
<path d="M97.4 166.7h4.7"/>
</g>
<g fill="#800000" stroke="#800000" stroke-width=".21">
<circle cx="88" cy="129.1" r=".47"/>
<circle cx="73.8" cy="143.2" r=".47"/>
<circle cx="102.1" cy="143.2" r=".47"/>
<circle cx="102.1" cy="129.1" r=".47"/>
<circle cx="111.5" cy="152.6" r=".47"/>
<circle cx="120.9" cy="152.6" r=".47"/>
<circle cx="130.3" cy="152.6" r=".47"/>
<circle cx="139.7" cy="162" r=".47"/>
<circle cx="120.9" cy="162" r=".47"/>
<circle cx="130.3" cy="162" r=".47"/>
<circle cx="111.5" cy="129.1" r=".47"/>
<circle cx="139.7" cy="166.7" r=".47"/>
<circle cx="111.5" cy="166.7" r=".47"/>
</g>
<path d="M111.5 128.2v.9M80 152.6h.9M80 159.6h.9M80 166.7h.9M110.3 169h2.3M111.5 166.7v2.3M139.7 166.7h.9" fill="none" stroke="#800000" stroke-width=".23"/>
<path d="M102.1 129.1h9.4v23.5h28.2M102.1 143.2v9.4M111.5 162h28.2v4.7h-37.6" fill="none" stroke="#000080" stroke-width=".23"/>
<g fill="none" stroke="#00f" stroke-width=".23">
<path d="M109.4 156.6h4.2v.7h-4.2zM109.4 158.2h4.2M111.5 154.9v1.7M111.5 158.2v1.4M112.2 155.4h.9M112.6 154.9v1M118.8 158.2h4.2M118.8 156.6h4.2v.7h-4.2zM120.9 154.9v1.7M120.9 158.2v1.4M121.6 155.4h.9M122.1 154.9v1"/>
<path d="M128.2 158.2h4.2M128.2 156.6h4.2v.7h-4.2zM130.3 154.9v1.7M130.3 158.2v1.4M131 155.4h.9M131.5 154.9v1M137.6 158.2h4.2M137.6 156.6h4.2v.7h-4.2zM139.7 154.9v1.7M139.7 158.2v1.4M140.4 155.4h.9M140.9 154.9v1"/>
</g>
<path d="M205.7 136.2h4.6v21.1h-4.6z" fill="#ffffb0"/>
<g fill="none" stroke="#800000" stroke-width=".21">
<path d="M205.6 136.2h4.7v21.1h-4.7z"/>
<circle cx="216.6" cy="143.2" r=".71"/>
<circle cx="216.6" cy="145.5" r=".71"/>
<circle cx="216.6" cy="152.6" r=".71"/>
<circle cx="216.6" cy="147.9" r=".71"/>
<circle cx="216.6" cy="154.9" r=".71"/>
<circle cx="216.6" cy="150.2" r=".71"/>
</g>
<path d="M210.2 138.5h4.7M210.2 140.9h4.7M210.2 143.2h4.7M210.2 145.5h4.7M210.2 147.9h4.7M210.2 150.2h4.7M210.2 152.6h4.7M210.2 154.9h4.7" fill="none" stroke="#000" stroke-width=".23"/>
<path d="M214.9 138.5h1M215.9 137.8l1.4 .7-1.4 .7zM214.9 143.2h1M214.9 145.5h1M214.9 147.9h1M214.9 150.2h1M214.9 152.6h1M214.9 154.9h1" fill="none" stroke="#800000" stroke-width=".23"/>
<path d="M214.9 138.5v2.4" fill="none" stroke="#000080" stroke-width=".23"/>
<circle cx="214.9" cy="138.5" r=".47" fill="#800000" stroke="#800000" stroke-width=".21"/>
<text font-size="4.2" fill="#000080" x="203.2" y="121">QM20TD-HB</text>
<text font-size="3.8" fill="#000080" x="205.6" y="177.5">VF-5-1.5KW(220V)-DB</text>
<g font-size="2.5" fill="#000080">
<text x="175" y="29.8">MA3462</text>
<text x="252.6" y="29.8">MA3467</text>
<text x="170.3" y="86.2">MA3463</text>
<text x="252.6" y="90.9">MA3466</text>
<text x="252.6" y="133.2">MA3465</text>
<text x="170.3" y="142.6">MA3464</text>
<text x="219.6" y="184.8">http://liheming.jimdo.com</text>
<text x="264.3" y="184.8">V1.0</text>
</g>
<g font-size="2.1">
<text x="46.1" y="21.7">1</text>
<text x="113.6" y="21.7">2</text>
<text x="181.1" y="21.7">3</text>
<text x="248.6" y="21.7">4</text>
<text x="118.8" y="27.5">1</text>
<text x="124.6" y="28.7">Vin</text>
<text x="136.7" y="28.7">Vout</text>
<text x="145.5" y="27.5">3</text>
<text x="133.4" y="33.7" transform="rotate(-90 133.4 33.7)">GND</text>
<text x="132.2" y="39.9" transform="rotate(-90 132.2 39.9)">2</text>
<text x="14.3" y="42.8">D</text>
<text x="280.1" y="42.8">D</text>
<text x="14.3" y="87.5">C</text>
<text x="280.1" y="87.5">C</text>
<text x="14.3" y="132.1">B</text>
<text x="280.1" y="132.1">B</text>
<text x="207.9" y="139.1">1</text>
<text x="207.9" y="141.5">2</text>
<text x="207.9" y="143.8">3</text>
<text x="22.1" y="146.1">1</text>
<text x="22.1" y="148.5">2</text>
<text x="207.9" y="146.1">4</text>
<text x="207.9" y="148.5">5</text>
<text x="22.1" y="150.9">3</text>
<text x="87" y="153.2">~</text>
<text x="94.7" y="153.2">+</text>
<text x="207.9" y="150.9">6</text>
<text x="207.9" y="153.2">7</text>
<text x="207.9" y="155.5">8</text>
<text x="58.8" y="157.9">1</text>
<text x="58.8" y="160.3">2</text>
<text x="87" y="160.3">~</text>
<text x="58.8" y="162.6">3</text>
<text x="58.8" y="164.9">4</text>
<text x="58.8" y="167.3">5</text>
<text x="87" y="167.3">~</text>
<text x="95.2" y="167.3">-</text>
<text x="58.8" y="169.6">6</text>
<text x="58.8" y="172">7</text>
<text x="14.3" y="176.7">A</text>
<text x="197.3" y="175.5">Title</text>
<text x="280.1" y="176.7">A</text>
<text x="197.3" y="182.6">Size</text>
<text x="209" y="182.6">Number</text>
<text x="256.1" y="182.6">Revision</text>
<text x="197.3" y="189.6">Date:</text>
<text x="197.3" y="192">File:</text>
<text x="198.5" y="186.1">A4</text>
<text x="207.9" y="189.6">6-Jan-2012</text>
<text x="207.9" y="192">D:\变频器\tu20111110\日本变频器图纸.ddb</text>
<text x="244.3" y="189.6">Sheet</text>
<text x="244.3" y="192">Drawn By:</text>
<text x="250.9" y="189.6">of</text>
<text x="46.1" y="195.5">1</text>
<text x="113.6" y="195.5">2</text>
<text x="181.1" y="195.5">3</text>
<text x="248.6" y="195.5">4</text>
</g>
<g font-size="2.1" fill="#800000">
<text x="22.8" y="28.7">P</text>
<text x="102.3" y="25.2">+24V</text>
<text x="149.6" y="28.7">+15V</text>
<text x="159.9" y="28.7">G1'</text>
<text x="237.5" y="28.7">G2'</text>
<text x="22.6" y="35.7">N</text>
<text x="177.8" y="40.5">VU-</text>
<text x="255.4" y="40.5">VU-</text>
<text x="102.5" y="45.1">VU+</text>
<text x="111.7" y="44">+15V</text>
<text x="196.6" y="47.5">G1</text>
<text x="274.2" y="47.5">G2</text>
<text x="102.5" y="56.9">VU-</text>
<text x="116.7" y="56.9">P</text>
<text x="158.7" y="59.3">VU+</text>
<text x="237.7" y="59.3">V+</text>
<text x="102.5" y="61.6">VV+</text>
<text x="128.9" y="66.3">VU-</text>
<text x="207.7" y="66.3">V-</text>
<text x="102.5" y="73.3">VV-</text>
<text x="196.6" y="75.7">E1</text>
<text x="274.2" y="75.7">E2</text>
<text x="102.5" y="78.1">VW+</text>
<text x="102.5" y="89.8">VW-</text>
<text x="155.2" y="85.1">G3'</text>
<text x="237.5" y="89.8">G4'</text>
<text x="74.3" y="94.5">R</text>
<text x="116.7" y="94.5">V+</text>
<text x="173.1" y="96.9">VV-</text>
<text x="255.4" y="101.5">V-</text>
<text x="74.3" y="106.2">B</text>
<text x="116.7" y="106.2">V-</text>
<text x="191.9" y="103.9">G3</text>
<text x="86.1" y="110.9">P</text>
<text x="274.2" y="108.6">G4</text>
<text x="154" y="115.6">VV+</text>
<text x="50.8" y="120.3">LV</text>
<text x="50.8" y="122.7">OV</text>
<text x="124.2" y="122.7">VV-</text>
<text x="237.7" y="120.3">V+</text>
<text x="274.2" y="125">E4</text>
<text x="62.6" y="127.4">P</text>
<text x="85.9" y="126.2">+24V</text>
<text x="111" y="126.2">P</text>
<text x="50.8" y="132.1">OC</text>
<text x="50.8" y="134.4">+15V</text>
<text x="50.8" y="136.8">VS</text>
<text x="191.9" y="132.1">E3</text>
<text x="237.5" y="132.1">G6'</text>
<text x="62.6" y="141.5">P1</text>
<text x="155.2" y="141.5">G5'</text>
<text x="217.8" y="143.8">G1'</text>
<text x="255.4" y="143.8">V-</text>
<text x="217.8" y="146.1">G2'</text>
<text x="217.8" y="148.5">G3'</text>
<text x="76.7" y="153.2">R</text>
<text x="173.1" y="153.2">VW-</text>
<text x="217.8" y="150.9">G4'</text>
<text x="217.8" y="153.2">G5'</text>
<text x="217.8" y="155.5">G6'</text>
<text x="274.2" y="150.9">G6</text>
<text x="77.1" y="160.3">S</text>
<text x="191.9" y="160.3">G5</text>
<text x="76.9" y="167.3">T</text>
<text x="142.5" y="167.3">N</text>
<text x="237.7" y="162.6">V+</text>
<text x="153.6" y="172">VW+</text>
<text x="274.2" y="169.6">E6</text>
<text x="123.4" y="179">VW-</text>
<text x="191.9" y="188.4">E5</text>
</g>
<g font-size="2.1" fill="#000080">
<text x="80.9" y="25.2">OT1</text>
<text x="80.9" y="27.5">OT-28</text>
<text x="90.1" y="25.2">D1</text>
<text x="109.1" y="26.9">R3</text>
<text x="175" y="27.5">HIC1</text>
<text x="252.6" y="27.5">HIC4</text>
<text x="29.1" y="31.8">C4</text>
<text x="29.1" y="33.9">0.22u</text>
<text x="53.4" y="32.3">R1</text>
<text x="53.4" y="34.6">150K</text>
<text x="72.2" y="32.3">R3</text>
<text x="72.2" y="34.6">1K/7W</text>
<text x="90.1" y="32">DIODE</text>
<text x="109.1" y="30.3">2R</text>
<text x="149.1" y="31.8">C5</text>
<text x="149.1" y="33.9">47u/25V</text>
<text x="90.1" y="41.7">D1</text>
<text x="102" y="38.6">330u/50V</text>
<text x="104.4" y="36.5">C7</text>
<text x="120.9" y="36.5">C6</text>
<text x="120.9" y="38.6">104</text>
<text x="137.3" y="37.2">REG</text>
<text x="137.3" y="39.3">7815</text>
<text x="156.1" y="38.6">R2</text>
<text x="233.8" y="38.6">R11</text>
<text x="53.4" y="44">R2</text>
<text x="53.4" y="46.3">150K</text>
<text x="73.8" y="43.5">C1</text>
<text x="73.8" y="45.6">221</text>
<text x="156.1" y="42.1">3.9R</text>
<text x="233.8" y="42.1">3.9R</text>
<text x="76.5" y="53.2">Q1</text>
<text x="90.1" y="48.4">DIODE</text>
<text x="102" y="48.2">C1</text>
<text x="102" y="50.3">330u/25V</text>
<text x="116.2" y="50.6">C2</text>
<text x="116.2" y="52.7">47u/25V</text>
<text x="127.9" y="52.9">C4</text>
<text x="76.5" y="55.7">C3507</text>
<text x="90.1" y="58.1">D5</text>
<text x="116.2" y="60">C3</text>
<text x="127.9" y="55">104</text>
<text x="189.1" y="57.8">C1384</text>
<text x="191.4" y="55.5">Q1</text>
<text x="266.7" y="55.5">Q4</text>
<text x="266.7" y="57.8">C1384</text>
<text x="38.4" y="64.6">ZD1</text>
<text x="55.7" y="65.1">R4</text>
<text x="64.4" y="64.4">DIODE</text>
<text x="66.8" y="62.3">D2</text>
<text x="90.1" y="64.9">DIODE</text>
<text x="102" y="64.6">C3</text>
<text x="116.2" y="62.1">47u/16V</text>
<text x="153.6" y="62.8">C2</text>
<text x="177.3" y="62.1">R1</text>
<text x="177.3" y="65.8">36R</text>
<text x="231.1" y="62.8">C9</text>
<text x="254.9" y="62.1">R10</text>
<text x="254.9" y="65.8">36R</text>
<text x="38.4" y="66.7">5.6V/1W</text>
<text x="53.4" y="67.5">100R/0.5W</text>
<text x="102" y="66.7">330u/25V</text>
<text x="153.6" y="69.8">47u/25V</text>
<text x="170.9" y="67.2">R3</text>
<text x="170.9" y="69.4">470R</text>
<text x="231.1" y="69.8">47u/25V</text>
<text x="248.6" y="67.2">R16</text>
<text x="248.6" y="69.4">470R</text>
<text x="43" y="74.5">D1</text>
<text x="55" y="74.3">C2</text>
<text x="55" y="76.6">153</text>
<text x="90.1" y="74.5">D9</text>
<text x="137.1" y="72.2">D4</text>
<text x="148.8" y="72.2">D3</text>
<text x="160.6" y="72.2">D2</text>
<text x="214.7" y="72.2">D16</text>
<text x="226.5" y="72.2">D15</text>
<text x="238.3" y="72.2">D14</text>
<text x="27.5" y="81.5">R5</text>
<text x="27.5" y="83.9">1K</text>
<text x="43" y="81.3">DIODE</text>
<text x="90.1" y="81.3">DIODE</text>
<text x="102" y="81.1">C5</text>
<text x="102" y="83.2">330u/25V</text>
<text x="137.1" y="79.2">DIODE</text>
<text x="148.8" y="79.2">DIODE</text>
<text x="160.6" y="79.2">DIODE</text>
<text x="170.3" y="83.9">HIC2</text>
<text x="214.7" y="79.2">DIODE</text>
<text x="226.5" y="79.2">DIODE</text>
<text x="238.3" y="79.2">DIODE</text>
<text x="36.2" y="87.9">100u/16V</text>
<text x="38.6" y="85.8">C3</text>
<text x="252.6" y="88.6">HIC5</text>
<text x="90.1" y="90.9">D13</text>
<text x="151.5" y="94.9">R5</text>
<text x="90.1" y="97.8">DIODE</text>
<text x="102" y="97.6">C7</text>
<text x="102" y="99.7">330u/25V</text>
<text x="116.2" y="97.6">C8</text>
<text x="116.2" y="99.7">330u/25V</text>
<text x="151.5" y="98.5">3.9R</text>
<text x="233.8" y="99.7">R13</text>
<text x="40.9" y="107.4">HIC1</text>
<text x="50.1" y="107.6">LED</text>
<text x="233.8" y="103.1">3.9R</text>
<text x="62.1" y="109.1">R1</text>
<text x="62.1" y="112.8">180K</text>
<text x="73.8" y="109.1">R2</text>
<text x="73.8" y="112.8">180K</text>
<text x="186.7" y="111.9">Q2</text>
<text x="50.1" y="116.3">CHARGE</text>
<text x="148.8" y="119.1">C4</text>
<text x="172.6" y="118.5">R4</text>
<text x="184.4" y="114.2">C1384</text>
<text x="266.7" y="116.6">Q5</text>
<text x="266.7" y="118.9">C1384</text>
<text x="166.3" y="123.6">R6</text>
<text x="166.3" y="125.7">470R</text>
<text x="172.6" y="122.2">36R</text>
<text x="254.9" y="123.1">R12</text>
<text x="132.4" y="128.5">D8</text>
<text x="144.2" y="128.5">D7</text>
<text x="148.8" y="126.2">47u/25V</text>
<text x="156" y="128.5">D6</text>
<text x="252.6" y="130.9">HIC6</text>
<text x="254.9" y="126.9">36R</text>
<text x="60.5" y="133.2">0.022R/10W</text>
<text x="76.2" y="135.3">D1</text>
<text x="76.2" y="137.7">DIODE</text>
<text x="87.5" y="137.7">RY</text>
<text x="102.8" y="135.6">R1</text>
<text x="102.8" y="137.9">6.2R/7W</text>
<text x="132.4" y="135.6">DIODE</text>
<text x="144.2" y="135.6">DIODE</text>
<text x="156" y="135.6">DIODE</text>
<text x="205.6" y="135.6">CN1</text>
<text x="19.7" y="142.6">CN2</text>
<text x="170.3" y="140.3">HIC3</text>
<text x="233.8" y="141.9">R15</text>
<text x="36.2" y="149.5">C1</text>
<text x="85.6" y="149.7">MDB</text>
<text x="233.8" y="145.5">3.9R</text>
<text x="19.7" y="154.4">RT</text>
<text x="36.2" y="151.8">103</text>
<text x="57.4" y="154.4">CN1</text>
<text x="151.5" y="151.3">R8</text>
<text x="151.5" y="154.9">3.9R</text>
<text x="111.5" y="161.2">260u/400V</text>
<text x="113.8" y="158.8">C5</text>
<text x="120.9" y="161.2">260u/400V</text>
<text x="123.2" y="158.8">C6</text>
<text x="130.3" y="161.2">260u/400V</text>
<text x="132.7" y="158.8">C7</text>
<text x="139.7" y="161.2">260u/400V</text>
<text x="142.1" y="158.8">C8</text>
<text x="266.7" y="156.5">Q6</text>
<text x="266.7" y="158.8">C1384</text>
<text x="254.9" y="165.5">R14</text>
<text x="85.6" y="170.8">RM10TB-H</text>
<text x="184.4" y="170.6">C1384</text>
<text x="186.7" y="168.2">Q3</text>
<text x="254.9" y="169.2">36R</text>
<text x="148.8" y="175.5">C6</text>
<text x="175" y="174.8">R7</text>
<text x="175" y="178.6">36R</text>
<text x="132.4" y="184.9">D12</text>
<text x="144.2" y="184.9">D11</text>
<text x="148.8" y="182.6">47u/25V</text>
<text x="156" y="184.9">D10</text>
<text x="166.3" y="180">R9</text>
<text x="166.3" y="182">470R</text>
<text x="132.4" y="192">DIODE</text>
<text x="144.2" y="192">DIODE</text>
<text x="156" y="192">DIODE</text>
<text x="264.3" y="189.6">1/1</text>
<text x="264.3" y="192">李和明</text>
</g>
</svg>
